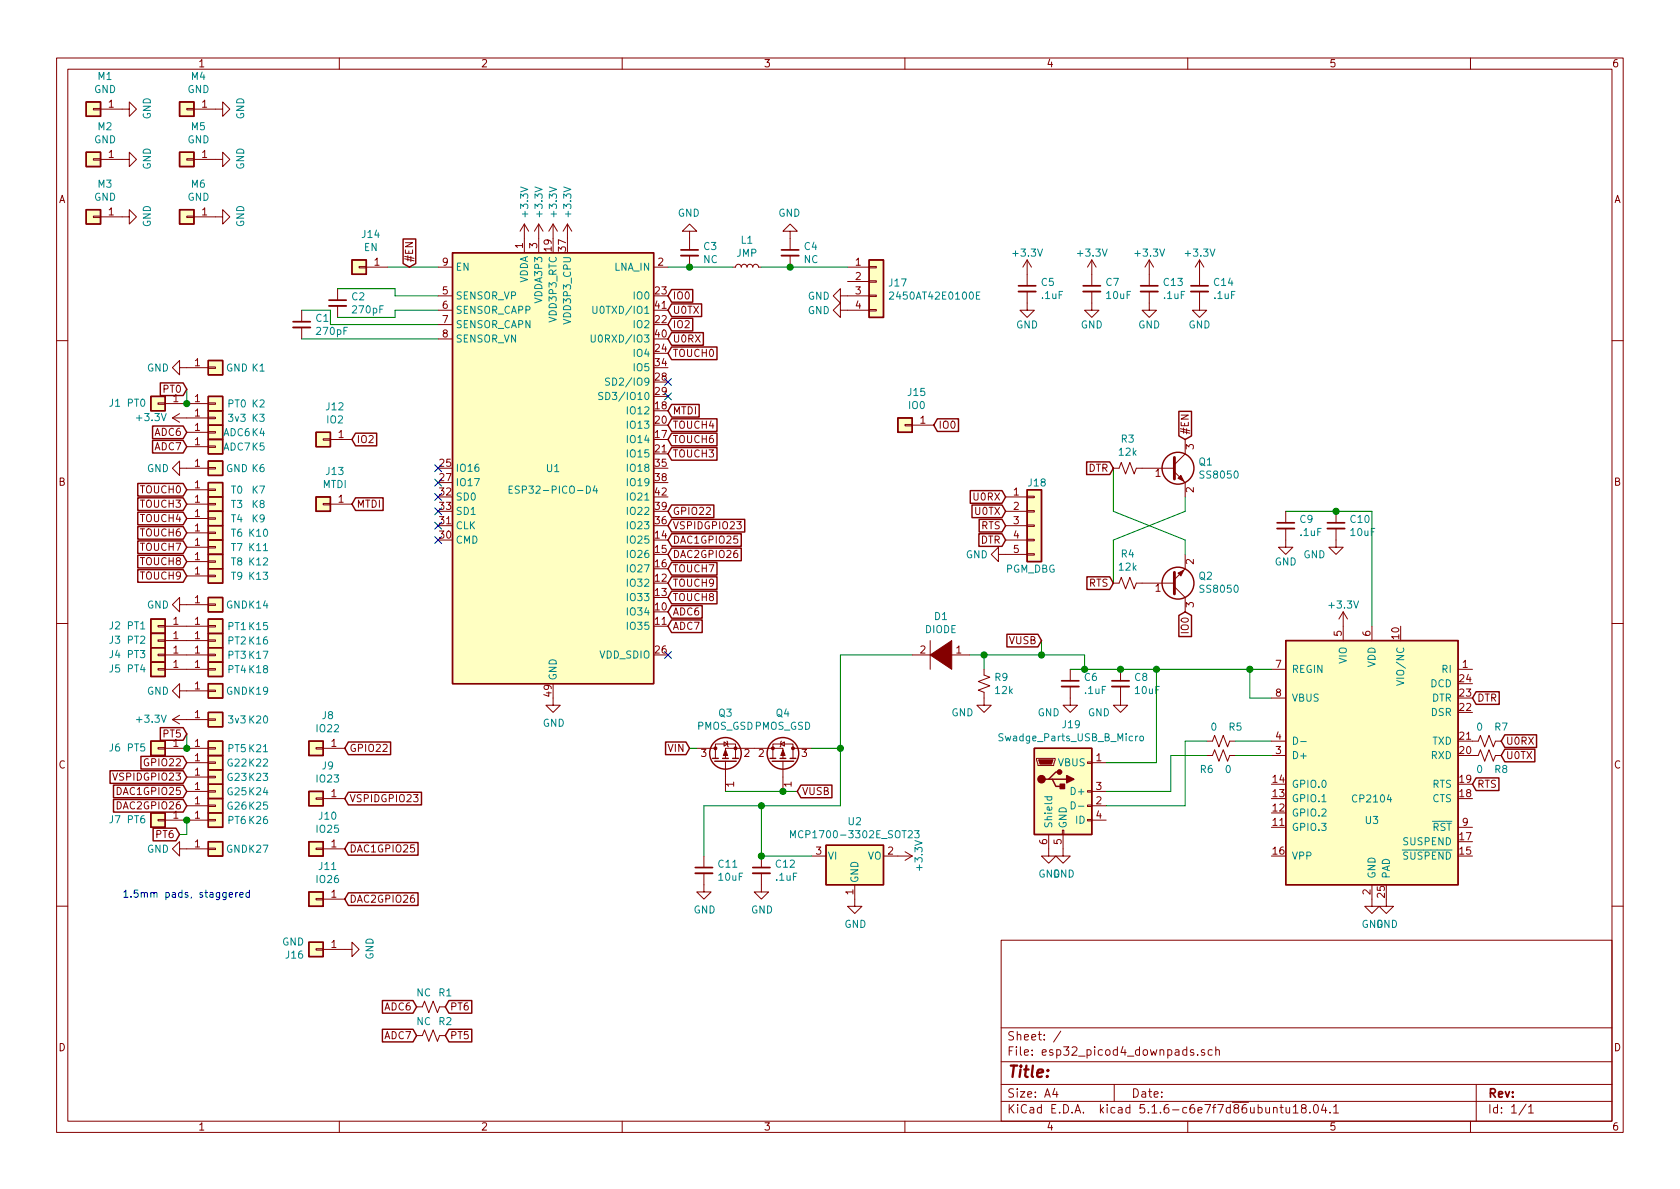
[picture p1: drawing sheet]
<svg xmlns="http://www.w3.org/2000/svg" width="297mm" height="210mm" viewBox="0 0 297 210" stroke-linecap="round" stroke-linejoin="round" font-family="sans-serif">
<g fill="none" stroke="#840000" stroke-width=".18">
<path d="M10 10.3h277v189.9h-277zM12 12.2h273v186.1h-273zM16.5 19.2h1.3v.2h-1.3zM17.8 19.3h5.1v-1.3l1.2 1.3-1.2 1.3v-1.3M33 19.2h1.3v.2h-1.3zM34.3 19.3h5.1v-1.3l1.2 1.3-1.2 1.3v-1.3M60 10.3v1.9M110 10.3v1.9M160 10.3v1.9M210 10.3v1.9M260 10.3v1.9M16.5 28.1h1.3v.2h-1.3z"/>
<path d="M16.5 38.2h1.3v.3h-1.3zM17.8 28.2h5.1v-1.3l1.2 1.3-1.2 1.3v-1.3M17.8 38.3h5.1v-1.2l1.2 1.2-1.2 1.3v-1.3M33 38.2h1.3v.3h-1.3zM33 28.1h1.3v.2h-1.3zM34.3 28.2h5.1v-1.3l1.2 1.3-1.2 1.3v-1.3M34.3 38.3h5.1v-1.2l1.2 1.2-1.2 1.3v-1.3M92.7 39.6l-.8 1.3M92.7 39.6v5.1M92.7 39.6l.8 1.3M95.2 39.6l-.7 1.3M95.2 39.6v5.1"/>
<path d="M95.2 39.6l.8 1.3M97.8 39.6l-.8 1.3M97.8 39.6v2.6M97.8 39.6l.8 1.3M100.3 39.6l-.7 1.3M100.3 39.6v2.6M100.3 39.6l.8 1.3M53.3 54.9v2M53.3 57.9v2M59.7 51v2.1M59.7 54.1v2M63.5 47.1h1.3v.3h-1.3z"/>
<path d="M64.8 47.2h3.8M77.5 47.2h2.5M77.5 52.3h2.5M77.5 54.9h2.5M77.5 57.4h2.5M77.5 59.9h2.5M115.6 47.2h2.5M121.9 40.9h1.3l-1.3-1.3-1.3 1.3h1.3v3.3M121.9 45.2v2M129.5 47.2h.5l.2-.3 .3-.2 .4 .2 .2 .3 .1-.3 .3-.2 .4 .2 .2 .3 .1-.3 .3-.2 .4 .2 .2 .3 .1-.3 .3-.2 .4 .2 .2 .3h.5M139.7 40.9h1.3l-1.3-1.3-1.3 1.3h1.3v3.3M139.7 45.2v2"/>
<path d="M148.6 52.3v-1.3l-1.3 1.3 1.3 1.3v-1.3h5.1M148.6 54.9v-1.3l-1.3 1.3 1.3 1.2v-1.2h5.1M149.9 47.2h3.8M149.9 49.8h3.8M153.7 54.7h1.2v.3h-1.2zM153.7 52.2h1.2v.2h-1.2zM153.7 47.1h1.2v.3h-1.2zM153.7 49.7h1.2v.2h-1.2zM181.6 51.6v3.3h1.3l-1.3 1.2-1.3-1.2h1.3M181.6 46v4.5M181.6 46l-.8 1.2M181.6 46l.8 1.2"/>
<path d="M193 51.6v3.3h1.3l-1.3 1.2-1.2-1.2h1.2M193 46v4.5M193 46l-.7 1.2M193 46l.8 1.2M203.2 51.6v3.3h1.3l-1.3 1.2-1.3-1.2h1.3M203.2 46v4.5M203.2 46l-.8 1.2M203.2 46l.8 1.2M212.1 51.6v3.3h1.3l-1.3 1.2-1.3-1.2h1.3M212.1 46l-.8 1.2M212.1 46v4.5M212.1 46l.8 1.2"/>
<path d="M10 60.2h2M27.9 71.2h1.3v.3h-1.3zM29.2 71.4h7.6M30.5 73.9h6.3M30.5 73.9l1.2 .8M31.7 65v-1.3l-1.2 1.3 1.2 1.3v-1.3h5.1M31.7 73.1l-1.2 .8M33 76.4h3.8M33 79h3.8M36.8 76.3h1.3v.3h-1.3zM36.8 78.9h1.3v.2h-1.3zM36.8 73.8h1.3v.2h-1.3z"/>
<path d="M36.8 64.9h1.3v.2h-1.3zM36.8 71.2h1.3v.3h-1.3zM57.1 77.6h1.3v.2h-1.3zM58.4 77.7h3.8M160 75.1h1.3v.2h-1.3zM161.3 75.2h3.8M209.5 77.7v2.6l-1.9 1.9M285 60.2h2M31.7 82.8v-1.3l-1.2 1.3 1.2 1.3v-1.3h5.1M33 86.6h3.8M33 89.1h3.8M33 91.7h3.8"/>
<path d="M33 94.2h3.8M33 96.8h3.8M33 99.3h3.8M36.8 82.7h1.3v.2h-1.3zM36.8 86.5h1.3v.2h-1.3zM36.8 89h1.3v.3h-1.3zM36.8 91.6h1.3v.2h-1.3zM36.8 94.1h1.3v.3h-1.3zM36.8 96.6h1.3v.3h-1.3zM36.8 99.2h1.3v.2h-1.3zM57.1 89h1.3v.3h-1.3zM58.4 89.1h3.8"/>
<path d="M176.5 98v-1.2l-1.2 1.2 1.2 1.3v-1.3h5.1M177.8 87.9h3.8M177.8 90.4h3.8M177.8 93h3.8M177.8 95.5h3.8M181.6 97.9h1.3v.3h-1.3zM181.6 95.4h1.3v.2h-1.3zM181.6 90.3h1.3v.2h-1.3zM181.6 87.8h1.3v.2h-1.3zM181.6 92.8h1.3v.3h-1.3zM196.8 82.8h1.1l.3-1 .8 2 .8-2 .7 2 .4-1h6.7M207.6 83.4l1.9 1.9v2.6"/>
<path d="M209.5 98v2.6l-1.9 1.9M227.3 93.5v3.3h1.3l-1.3 1.2-1.2-1.2h1.2M227.3 90.4v2.1M236.2 93.5v3.3h1.3l-1.3 1.2-1.3-1.2h1.3M236.2 90.4v2.1M10 110.3h2M27.9 110.6h1.3v.3h-1.3zM27.9 113.2h1.3v.2h-1.3zM27.9 115.7h1.3v.2h-1.3zM27.9 118.2h1.3v.3h-1.3zM29.2 115.8h7.6M29.2 113.3h7.6"/>
<path d="M29.2 110.7h7.6M29.2 118.4h7.6M31.7 106.9v-1.2l-1.2 1.2 1.2 1.3v-1.3h5.1M33 101.8h3.8M36.8 101.7h1.3v.3h-1.3zM36.8 106.8h1.3v.3h-1.3zM36.8 113.2h1.3v.2h-1.3zM36.8 110.6h1.3v.3h-1.3zM36.8 115.7h1.3v.2h-1.3zM36.8 118.2h1.3v.3h-1.3zM161.3 115.8h3.8M164.5 113.3v5.1"/>
<path d="M167.6 115.8h3.8M174 118.4v1l1 .4-2 .7 2 .8-2 .7 1 .4v2.3h1.3l-1.3 1.3-1.3-1.3h1.3M189.2 118.4v2M196.8 103.1h1.1l.3-1 .8 2 .8-2 .7 2 .4-1h6.7M198.1 118.4v2M207.6 103.8l1.9 1.9v2.5M224.8 118.4h2.5M237.5 108.2l-.8 1.3M237.5 108.2v5.1M237.5 108.2l.8 1.3M242.6 110.7v2.6M257.8 118.4h2.5"/>
<path d="M285 110.3h2M19.9 136.7l.4 1.3 .5-1.3M27.9 132.2h1.3v.3h-1.3zM29.2 132.3h7.6M30.5 127.2h6.3M30.5 127.2l1.2 .8M31.7 122.2v-1.3l-1.2 1.3 1.2 1.2v-1.2h5.1M31.7 126.5l-1.2 .7M33 139.9h3.8M33 137.4h3.8M33 134.9h3.8M36.8 139.8h1.3v.3h-1.3z"/>
<path d="M36.8 137.3h1.3v.2h-1.3zM36.8 127.1h1.3v.3h-1.3zM36.8 134.7h1.3v.3h-1.3zM36.8 122h1.3v.3h-1.3zM36.8 132.2h1.3v.3h-1.3zM55.9 132.2h1.2v.3h-1.2zM57.1 132.3h3.9M97.8 123.4v1.3h1.3l-1.3 1.3-1.3-1.3h1.3M123.2 132.3h3.3M126.5 134.1v-2.5h3.5v2.5M128 131.2l.7 .4-.7 .3zM128.3 134.1v-1.8h10.1v1.8"/>
<path d="M128.3 134.6v5.3M128.5 131.1l.2 .1v.7l.1 .2M136.7 134.1v-2.5h3.5v2.5M138 131.6l.7-.4v.7zM138.2 131.1l-.2 .1v.7l-.1 .2M138.4 134.6v5.3M140.2 132.3h3.3M183.3 134.1h3.3v.3l-.3 1h-2.8zM189.2 121.4v3.3h1.3l-1.3 1.3-1.2-1.3h1.2M192.3 139.8h.7v.3h-.7zM192.3 134.7h.7v.3h-.7zM193 139.9h2.6"/>
<path d="M193 134.9h2.6M198.1 121.4v3.3h1.3l-1.3 1.3-1.3-1.3h1.3M213.4 131.1h1l.4-1.1 .7 2.1 .8-2.1 .7 2.1 .4-1h1M213.4 133.6h1l.4-1 .7 2 .8-2 .7 2 .4-1h1M224.8 131.1h2.5M224.8 133.6h2.5M224.8 123.4h2.5M260.3 131.1h1.1l.3-1.1 .8 2.1 .8-2.1 .7 2.1 .4-1h1M260.3 133.6h1.1l.3-1 .8 2 .8-2 .7 2 .4-1h1M27.9 144.9h1.3v.3h-1.3zM29.2 145h7.6M31.7 150.1v-1.3l-1.2 1.3 1.2 1.3v-1.3h5.1"/>
<path d="M33 142.5h3.8M36.8 142.4h1.3v.2h-1.3zM36.8 150h1.3v.2h-1.3zM36.8 144.9h1.3v.3h-1.3zM55.9 150h1.2v.2h-1.2zM55.9 158.9h1.2v.2h-1.2zM55.9 141.1h1.2v.2h-1.2zM57.1 150.1h3.9M57.1 159h3.9M57.1 141.2h3.9M124.5 154.4v3.3h1.2l-1.2 1.3-1.3-1.3h1.3M124.5 151.4v2"/>
<path d="M134.6 154.4v3.3h1.3l-1.3 1.3-1.3-1.3h1.3M134.6 151.4v2M143.5 151.4h2.5M151.1 156.5v3.8h1.3l-1.3 1.2-1.2-1.2h1.2M156.2 151.4h5.1M160 150.6l1.3 .8M161.3 151.4l-1.3 .7M185.4 147.6v3.8h1.3l-1.3 1.2-1.3-1.2h1.3M187.8 146.8h.3v.8h-.3zM188 147.6v3.8h1.2l-1.2 1.2-1.3-1.2h1.3M192.3 144.9h.7v.3h-.7zM192.3 142.4h.7v.2h-.7z"/>
<path d="M193 142.5h2.6M193 145h2.6M242.6 156.5v3.8h1.2l-1.2 1.2-1.3-1.2h1.3M245.1 159v1.3h1.3l-1.3 1.2-1.3-1.2h1.3M257.8 146.3h2.5M10 160.2h2M55.9 167.8h1.2v.2h-1.2zM57.1 167.9h5.1v-1.3l1.3 1.3-1.3 1.3v-1.3M73.7 178h1l.4-1 .7 2.1 .8-2.1 .7 2.1 .4-1.1h1M177 166.3h108v32h-108zM285 160.2h2M60 198.3v1.9"/>
<path d="M73.7 183.1h1l.4-1 .7 2 .8-2 .7 2 .4-1h1M110 198.3v1.9M160 198.3v1.9M177 194.8h108M177 191.8h108M177 187.8h108M177 181.8h108M186.5 192.5l-.4 1h1M186.8 193v1M187.6 182.3l-1.3 2M197 191.8v3M210 198.3v1.9"/>
<path d="M211 185.7l-.3-.1-.2 .2v.2l.5 .2v.3h-.5M211.8 186.5v.1M213 185.7l-.4-.1-.2 .2 .1 .2 .5 .2v.3h-.6M214.3 185.7l-.4-.1-.3 .3 .1 .6 .2 .1 .4-.1M215 185.7l.2-.1 .3 .1 .1 .9M215 185.1v1.5M225.2 196l.2-.2 .3 .1 .1 .9M226.3 195.8h.6M226.5 195.3v1.3l.4 .2M227.4 195.8l.1 .9 .3 .1 .2-.1M228 195.8v1M228.7 195.8l.4-.5v1.5"/>
<path d="M228.7 196.8h.8M230.4 196l-.3-.2v-.3a.48 .48 0 0 1 .8 0l-.1 .4-.7 .2v.4l.3 .3h.3l.2-.3v-.4l-.2-.1M231.6 196.7v.1M232.4 195.4l.2-.1a.8 .8 0 0 1 .5 .8 .8 .8 0 0 1-.5 .7 1 1 0 0 1-.2-1.4zM234 195.2l-.3 1.1h.9M234.4 195.8v1M235.2 196.7v.1M235.8 195.8l.4-.5v1.5M235.8 196.8h.9M260 198.3v1.9M261 191.8v6.5M269.8 195.2l-1.2 2"/>
<path d="M270.3 195.8l.4-.5v1.5M270.3 196.8h.8"/>
</g>
<g fill="#ffffc2" stroke="#ffffc2" stroke-width=".18">
<path d="M36.8 138.7h2.6v2.5h-2.6z"/>
<path d="M36.8 136.1h2.6v2.6h-2.6z"/>
<path d="M36.8 75.2h2.6v2.5h-2.6z"/>
<path d="M36.8 77.7h2.6v2.6h-2.6z"/>
<path d="M36.8 126h2.6v2.5h-2.6z"/>
<path d="M36.8 72.6h2.6v2.6h-2.6z"/>
<path d="M54.6 148.8h2.5v2.6h-2.5z"/>
<path d="M54.6 157.7h2.5v2.6h-2.5z"/>
<path d="M54.6 139.9h2.5v2.6h-2.5z"/>
<path d="M54.6 131.1h2.5v2.5h-2.5z"/>
<path d="M36.8 133.6h2.6v2.5h-2.6z"/>
<path d="M36.8 141.2h2.6v2.6h-2.6z"/>
<path d="M36.8 148.8h2.6v2.6h-2.6z"/>
<path d="M36.8 81.5h2.6v2.6h-2.6z"/>
<path d="M36.8 63.7h2.6v2.6h-2.6z"/>
<path d="M146 149.5h10.2v7h-10.2z"/>
<path d="M36.8 85.3h2.6v2.6h-2.6z"/>
<path d="M55.9 87.9h2.5v2.5h-2.5z"/>
<path d="M55.9 76.4h2.5v2.6h-2.5z"/>
<path d="M54.6 166.6h2.5v2.6h-2.5z"/>
<path d="M36.8 87.9h2.6v2.5h-2.6z"/>
<path d="M36.8 90.4h2.6v2.6h-2.6z"/>
<path d="M36.8 93h2.6v2.5h-2.6z"/>
<path d="M36.8 95.5h2.6v2.5h-2.6z"/>
<path d="M36.8 98h2.6v2.6h-2.6z"/>
<path d="M36.8 100.6h2.6v2.5h-2.6z"/>
<path d="M36.8 105.7h2.6v2.5h-2.6z"/>
<path d="M36.8 120.9h2.6v2.5h-2.6z"/>
<path d="M26.7 143.8h2.5v2.5h-2.5z"/>
<path d="M36.8 143.8h2.6v2.5h-2.6z"/>
<path d="M26.7 70.1h2.5v2.5h-2.5z"/>
<path d="M36.8 70.1h2.6v2.5h-2.6z"/>
<path d="M36.8 131.1h2.6v2.5h-2.6z"/>
<path d="M158.7 73.9h2.6v2.5h-2.6z"/>
<path d="M31.7 37.1h2.6v2.5h-2.6z"/>
<path d="M15.2 18h2.6v2.6h-2.6z"/>
<path d="M15.2 26.9h2.6v2.6h-2.6z"/>
<path d="M15.2 37.1h2.6v2.5h-2.6z"/>
<path d="M31.7 18h2.6v2.6h-2.6z"/>
<path d="M31.7 26.9h2.6v2.6h-2.6z"/>
<path d="M36.8 112h2.6v2.5h-2.6z"/>
<path d="M36.8 109.5h2.6v2.5h-2.6z"/>
<path d="M36.8 114.5h2.6v2.6h-2.6z"/>
<path d="M36.8 117.1h2.6v2.5h-2.6z"/>
<path d="M26.7 109.5h2.5v2.5h-2.5z"/>
<path d="M26.7 112h2.5v2.5h-2.5z"/>
<path d="M26.7 114.5h2.5v2.6h-2.5z"/>
<path d="M26.7 117.1h2.5v2.5h-2.5z"/>
<path d="M26.7 131.1h2.5v2.5h-2.5z"/>
<path d="M153.7 46h2.5v10.1h-2.5z"/>
<path d="M182.9 132.3h10.1v15.3h-10.1z"/>
<path d="M227.3 113.3h30.5v43.2h-30.5z"/>
<path d="M62.2 46h2.6v2.5h-2.6z"/>
<path d="M181.6 86.6h2.5v12.7h-2.5z"/>
<path d="M80 44.7h35.6v76.2h-35.6z"/>
</g>
<g fill="none" stroke="#840000" stroke-width=".25">
<path d="M15.2 18h2.6v2.6h-2.6zM31.7 18h2.6v2.6h-2.6zM15.2 26.9h2.6v2.6h-2.6zM15.2 37.1h2.6v2.5h-2.6zM31.7 37.1h2.6v2.5h-2.6zM31.7 26.9h2.6v2.6h-2.6zM62.2 46h2.6v2.5h-2.6zM71.3 42.3h2.2v4.3l-1.1 .6-1.1-.6zM80 44.7h35.6v76.2h-35.6zM118.7 56.3h3.8v2.2h-3.8l-.6-1.1zM118.7 53.7h5.4v2.3h-5.4l-.6-1.1zM118.7 58.8h5.7v2.3h-5.7l-.6-1.2z"/>
<path d="M118.7 51.2h3.8v2.2h-3.8l-.6-1.1zM153.7 46h2.5v10.1h-2.5zM26.7 70.1h2.5v2.5h-2.5zM27 77.9h5.4l.6 1.1-.6 1.1h-5.4zM27 75.3h5.4l.6 1.1-.6 1.2h-5.4zM28.3 67.7h4.1l.6 1.1-.6 1.1h-4.1zM36.8 75.2h2.6v2.5h-2.6zM36.8 77.7h2.6v2.6h-2.6zM36.8 72.6h2.6v2.6h-2.6zM36.8 63.7h2.6v2.6h-2.6zM36.8 70.1h2.6v2.5h-2.6zM55.9 76.4h2.5v2.6h-2.5z"/>
<path d="M62.9 76.6h3.7v2.2h-3.7l-.7-1.1zM118.7 76.6h8.1v2.2h-8.1l-.6-1.1zM118.7 74.1h8.1v2.2h-8.1l-.6-1.1zM118.7 79.1h8.1v2.3h-8.1l-.6-1.1zM118.7 71.5h4.9v2.3h-4.9l-.6-1.2zM118.7 61.4h8.1v2.2h-8.1l-.6-1.1zM158.7 73.9h2.6v2.5h-2.6zM165.7 74.1h3.8v2.2h-3.8l-.6-1.1zM208.4 72.7h2.3v4.4l-1.2 .6-1.1-.6zM24.4 85.5h8l.6 1.1-.6 1.1h-8zM24.4 88h8l.6 1.1-.6 1.2h-8zM24.4 90.6h8l.6 1.1-.6 1.1h-8z"/>
<path d="M24.4 93.1h8l.6 1.1-.6 1.1h-8zM24.4 95.7h8l.6 1.1-.6 1.1h-8zM24.4 98.2h8l.6 1.1-.6 1.1h-8zM36.8 81.5h2.6v2.6h-2.6zM36.8 85.3h2.6v2.6h-2.6zM36.8 87.9h2.6v2.5h-2.6zM36.8 90.4h2.6v2.6h-2.6zM36.8 93h2.6v2.5h-2.6zM36.8 95.5h2.6v2.5h-2.6zM36.8 98h2.6v2.6h-2.6zM55.9 87.9h2.5v2.5h-2.5zM62.9 88h4.8v2.3h-4.8l-.7-1.2z"/>
<path d="M118.7 99.5h8.1v2.2h-8.1l-.6-1.1zM118.7 89.3h7.5v2.2h-7.5l-.6-1.1zM118.7 96.9h12.4v2.3h-12.4l-.6-1.2zM118.7 94.4h12.4v2.2h-12.4l-.6-1.1zM118.7 91.8h13v2.3h-13l-.6-1.1zM171.6 86.8h5.6l.6 1.1-.6 1.1h-5.6zM171.9 89.3h5.3l.6 1.1-.6 1.1h-5.3zM173.1 94.4h4.1l.6 1.1-.6 1.1h-4.1zM173.1 91.8h4.1l.6 1.2-.6 1.1h-4.1zM181.6 86.6h2.5v12.7h-2.5zM192.1 81.7h4.1l.6 1.1-.6 1.1h-4.1zM24.4 100.7h8l.6 1.1-.6 1.2h-8z"/>
<path d="M26.7 109.5h2.5v2.5h-2.5zM26.7 112h2.5v2.5h-2.5zM26.7 114.5h2.5v2.6h-2.5zM26.7 117.1h2.5v2.5h-2.5zM36.8 100.6h2.6v2.5h-2.6zM36.8 105.7h2.6v2.5h-2.6zM36.8 112h2.6v2.5h-2.6zM36.8 109.5h2.6v2.5h-2.6zM36.8 114.5h2.6v2.6h-2.6zM36.8 117.1h2.6v2.5h-2.6zM118.7 104.5h8.1v2.3h-8.1l-.6-1.1zM118.7 102h8.1v2.2h-8.1l-.6-1.1z"/>
<path d="M118.7 107.1h5.5v2.2h-5.5l-.6-1.1zM118.7 109.6h5.5v2.3h-5.5l-.6-1.2zM178 112.2h5.5l.6 1.1-.6 1.1h-5.5zM192.2 102h4l.6 1.1-.6 1.1h-4zM208.4 108.8l1.1-.6 1.2 .6v3.8h-2.3zM227.3 113.3h30.5v43.2h-30.5zM19.5 136.3h12.9l.6 1.1-.6 1.1h-12.9zM20.1 138.8h12.3l.6 1.1-.6 1.2h-12.3zM24.9 133.8h7.5l.6 1.1-.6 1.1h-7.5zM26.7 131.1h2.5v2.5h-2.5zM28.3 128.7h4.1l.6 1.1-.6 1.1h-4.1zM36.8 138.7h2.6v2.5h-2.6z"/>
<path d="M36.8 136.1h2.6v2.6h-2.6zM36.8 126h2.6v2.5h-2.6zM36.8 133.6h2.6v2.5h-2.6zM36.8 120.9h2.6v2.5h-2.6zM36.8 131.1h2.6v2.5h-2.6zM54.6 139.9h2.5v2.6h-2.5zM54.6 131.1h2.5v2.5h-2.5zM61.6 131.2h7.5v2.2h-7.5l-.6-1.1zM117.7 131.2h3.6l.6 1.1-.6 1.1h-3.6zM126 134.1h1M126.4 134.6h3.8M127.8 134.1h1"/>
<path d="M129.5 134.1h1.1M136.1 134.1h1.1M136.5 134.6h3.8M137.9 134.1h1M139.7 134.1h1M141.6 138.8h5.5v2.3h-5.5l-.6-1.2zM182.9 132.3h10.1v15.3h-10.1zM185.4 137.8h.7l.6 1.3h1.3M186.1 137.8h2.5M187.3 136.5h-.6l-1.3 1.3h-.6M261 137.6h4v2.2h-4l-.7-1.1zM261 122.3h4.1v2.3h-4.1l-.7-1.2z"/>
<path d="M266.1 129.9h5.6v2.3h-5.6l-.7-1.1zM266.1 132.5h5.3v2.2h-5.3l-.7-1.1zM20.1 141.4h12.3l.6 1.1-.6 1.1h-12.3zM26.7 143.8h2.5v2.5h-2.5zM27.1 146.5h4l.6 1.1-.6 1.1h-4zM36.8 141.2h2.6v2.6h-2.6zM36.8 148.8h2.6v2.6h-2.6zM36.8 143.8h2.6v2.5h-2.6zM54.6 148.8h2.5v2.6h-2.5zM54.6 157.7h2.5v2.6h-2.5zM61.6 149h12.3v2.2h-12.3l-.6-1.1zM61.6 157.9h12.3v2.2h-12.3l-.6-1.1z"/>
<path d="M61.6 140.1h12.9v2.2h-12.9l-.6-1.1zM146 149.5h10.2v7h-10.2zM54.6 166.6h2.5v2.6h-2.5zM67.6 176.9h5.4l.7 1.1-.7 1.2h-5.4zM79.4 176.9h4v2.3h-4l-.7-1.2zM67.6 182h5.4l.7 1.1-.7 1.1h-5.4zM79.4 182h4v2.2h-4l-.7-1.1z"/>
<circle cx="208.3" cy="82.8" r="2.82"/>
<circle cx="208.3" cy="103.1" r="2.82"/>
<circle cx="128.3" cy="133.2" r="2.79"/>
<circle cx="138.4" cy="133.2" r="2.79"/>
</g>
<g fill="none" stroke="#008484" stroke-width=".18">
<path d="M104.5 59.2v1.1l.2 .2h.3l.2-.2v-1.1M104.8 54.1v1.1l.3 .2h.2l.2-.2v-1.1M157.3 51.8l.5-.2 .2 .4-.8 .9h.8M172.6 52.2h.5M173.3 51.6h-.7v1.3h.7M106.6 69.5l-.5-.1-.2 .1v.4l.6 .2 .1 .3-.3 .3-.5-.1M107.8 66.9l-.5-.1-.2 .2 .1 .4 .5 .2 .1 .3-.3 .2h-.4M90 86.6h.4M90.6 85.9h-.6v1.3h.6M105.2 85.9l-.3 .9h.8M105.5 86.4v.8M201.6 130.3l.2-.1 .3 .1 .1 .5-.1 .2h-.3l-.2-.1z"/>
<path d="M228.7 130.3a.64 .64 0 0 1 .7 .7 .64 .64 0 0 1-.7 .6zM230 131.1h1M246.9 120.3l1.3 .5-1.3 .4M139.8 148.2v-1.3l.4 .9 .4-.9v1.3M161.7 146.9h.8l-.4 .5 .4 .1-.1 .6-.5 .1-.2-.2M184.7 140.9h1.3M185.2 140.9l-.1 .4 .3 .2 .5-.1v-.5M189.4 141.8a.64 .64 0 0 1 .7 .6 .64 .64 0 0 1-.7 .6zM190.7 142.6h.9"/>
</g>
<g fill="none" stroke="#840000" stroke-width=".33">
<path d="M51.8 57.9h3.1M58.2 54.1h3M120.4 45.2h3M138.2 45.2h3M180.1 51.6h3M191.5 51.6h3.1M201.7 51.6h3M210.6 51.6h3M225.8 93.5h3.1M234.7 93.5h3M187.7 121.4h3.1M196.6 121.4h3"/>
<path d="M122.9 154.4h3.1M133.1 154.4h3"/>
</g>
<g fill="none" stroke="#840000" stroke-width=".3">
<path d="M51.8 56.9h3.1M58.2 53.1h3M120.4 44.2h3M138.2 44.2h3M180.1 50.5h3M191.5 50.5h3.1M201.7 50.5h3M210.6 50.5h3M225.8 92.5h3.1M234.7 92.5h3M187.7 120.4h3.1M196.6 120.4h3"/>
<path d="M122.9 153.4h3.1M133.1 153.4h3"/>
</g>
<g fill="#840000" stroke="#840000" stroke-width=".18">
<path d="M164.5 115.8l3.8-2.5v5.1z"/>
<path d="M138.4 132.6l.4 1h-.8z"/>
<path d="M128.3 132.6l.4 1h-.8z"/>
<path d="M183.6 134.4h2.6l-.3 .7h-2z"/>
<path d="M208.3 84.6l.5-.5 .5 1z"/>
<path d="M208.3 101.3l1-.5-.5 1z"/>
<circle cx="136.7" cy="132.3" r=".25"/>
<circle cx="140.2" cy="132.3" r=".25"/>
<circle cx="130" cy="132.3" r=".25"/>
<circle cx="126.5" cy="132.3" r=".25"/>
</g>
<g fill="#840000" stroke="#840000" stroke-width=".25">
<path d="M187.5 138.7h.7v.7h-.7z"/>
<path d="M188.6 137.2l1.3 .6-1.3 .6z"/>
<circle cx="184.1" cy="137.8" r=".63"/>
<circle cx="187.3" cy="136.5" r=".38"/>
</g>
<path d="M207.6 80.9v3.8M207.6 101.2v3.8" fill="none" stroke="#840000" stroke-width=".51"/>
<g fill="none" stroke="#008400" stroke-width=".18">
<path d="M53.3 54.9h5.1v2.5h19.1M53.3 59.9h24.2M59.7 51h10.1v1.3h7.7M68.6 47.2h8.9M77.5 54.9h-7.7v1.2h-10.1M118.1 47.2h11.4M134.6 47.2h15.3M33 68.8v2.6M196.8 82.8v7.6l12.7 5.1v2.5M209.5 87.9v2.5l-12.7 5.1v7.6M227.3 90.4h15.3v20.3M161.3 115.8h-12.7v26.7h-24.1v8.9"/>
<path d="M171.4 115.8h20.4v2.6M174 115.8v2.6M184.1 113.3v2.5M189.2 118.4h35.6M204.5 118.4v16.5h-8.9M221 118.4v5h3.8M33 129.8v2.5M121.9 132.3h1.3M128.3 139.9h12.7M143.5 132.3h5.1M213.4 131.1h-3.9v11.4h-13.9M213.4 133.6h-6.4v6.3h-11.4"/>
<path d="M218.4 133.6h6.4M218.4 131.1h6.4M33 145v2.6h-1.3M134.6 142.5v8.9h8.9"/>
</g>
<path d="M40.5 158.2l.6-.1v-.2l-.4-.1-.2 .2 .1 .6h.5M41.7 157.8v.9M42 157.8l-.2 .1-.1 .2M42.4 158.2l.6-.1v-.2l-.4-.1-.2 .2 .1 .6h.5M44.1 157.9l-.4-.1-.2 .3 .1 .5h.5M44.1 157.4v1.3" fill="none" stroke="#0000c2" stroke-width=".18"/>
<g fill="#008400" stroke="#008400" stroke-width=".25">
<circle cx="33" cy="145" r=".51"/>
<circle cx="198.1" cy="118.4" r=".51"/>
<circle cx="33" cy="71.4" r=".51"/>
<circle cx="139.7" cy="47.2" r=".51"/>
<circle cx="184.2" cy="115.8" r=".51"/>
<circle cx="204.5" cy="118.4" r=".51"/>
<circle cx="191.8" cy="118.4" r=".51"/>
<circle cx="138.4" cy="139.9" r=".51"/>
<circle cx="134.6" cy="142.5" r=".51"/>
<circle cx="33" cy="132.3" r=".51"/>
<circle cx="121.9" cy="47.2" r=".51"/>
<circle cx="148.6" cy="132.3" r=".51"/>
<circle cx="134.6" cy="151.4" r=".51"/>
<circle cx="221" cy="118.4" r=".51"/>
<circle cx="236.2" cy="90.4" r=".51"/>
<circle cx="174" cy="115.8" r=".51"/>
</g>
<g fill="none" stroke="#000084" stroke-width=".18">
<path d="M117.5 69.5l1.2 1.2M117.5 66.9l1.2 1.3M118.7 69.5l-1.2 1.2M118.7 66.9l-1.2 1.3M76.9 82.2l1.2 1.2M76.9 84.7l1.2 1.2M76.9 89.8l1.2 1.2M76.9 94.9l1.2 1.2M76.9 87.3l1.2 1.2M76.9 92.3l1.2 1.3M78.1 82.2l-1.2 1.2M78.1 84.7l-1.2 1.2"/>
<path d="M78.1 89.8l-1.2 1.2M78.1 94.9l-1.2 1.2M78.1 87.3l-1.2 1.2M78.1 92.3l-1.2 1.3M117.5 115.2l1.2 1.2M118.7 115.2l-1.2 1.2"/>
</g>
<text font-size="2.8" fill="#840000" x="178" y="190.5">Title:</text>
<g font-size="2.1" fill="#840000">
<text x="178" y="184">Sheet: /</text>
<text x="178" y="186.7">File: esp32_picod4_downpads.sch</text>
<text x="178" y="196.9">KiCad E.D.A. kicad 5.1.6-c6e7f7d86ubuntu18.04.1</text>
<text x="178" y="194.1">Size: A4</text>
<text x="200" y="194.1">Date:</text>
<text x="263" y="194.1">Rev:</text>
<text x="263" y="196.9">Id: 1/1</text>
</g>
<g font-size="1.8" fill="#840000">
<text x="35" y="11.9">1</text>
<text x="85" y="11.9">2</text>
<text x="135" y="11.9">3</text>
<text x="185" y="11.9">4</text>
<text x="235" y="11.9">5</text>
<text x="285" y="11.9">6</text>
<text x="19.2" y="19">1</text>
<text x="35.7" y="19">1</text>
<text x="19.2" y="27.9">1</text>
<text x="35.7" y="27.9">1</text>
<text x="10.4" y="35.9">A</text>
<text x="285.4" y="35.9">A</text>
<text x="19.2" y="38.1">1</text>
<text x="35.7" y="38.1">1</text>
<text x="66.2" y="47">1</text>
<text x="73" y="46.5" transform="rotate(-90 73 46.5)">#EN</text>
<text x="78.3" y="47">9</text>
<text x="92.5" y="43.9" transform="rotate(-90 92.5 43.9)">1</text>
<text x="95" y="43.9" transform="rotate(-90 95 43.9)">3</text>
<text x="97.5" y="44.4" transform="rotate(-90 97.5 44.4)">19</text>
<text x="100.1" y="44.4" transform="rotate(-90 100.1 44.4)">37</text>
<text x="116.4" y="47">2</text>
<text x="151.3" y="47">1</text>
<text x="78.3" y="52.1">5</text>
<text x="115.9" y="52.1">23</text>
<text x="118.9" y="53">IO0</text>
<text x="151.3" y="49.5">2</text>
<text x="151.3" y="52.1">3</text>
<text x="78.3" y="54.6">6</text>
<text x="78.3" y="57.1">7</text>
<text x="78.3" y="59.7">8</text>
<text x="115.9" y="57.1">22</text>
<text x="115.9" y="59.7">40</text>
<text x="115.9" y="54.6">41</text>
<text x="118.9" y="58">IO2</text>
<text x="118.9" y="55.5">U0TX</text>
<text x="151.3" y="54.6">4</text>
<text x="34.4" y="64.8">1</text>
<text x="115.9" y="62.2">24</text>
<text x="115.9" y="64.8">34</text>
<text x="118.9" y="60.6">U0RX</text>
<text x="118.9" y="63.1">TOUCH0</text>
<text x="29" y="69.5">PT0</text>
<text x="30.6" y="71.1">1</text>
<text x="34.4" y="71.1">1</text>
<text x="115.9" y="67.3">28</text>
<text x="115.9" y="69.8">29</text>
<text x="27.4" y="77.1">ADC6</text>
<text x="34.4" y="76.2">1</text>
<text x="34.4" y="73.7">1</text>
<text x="59.8" y="77.5">1</text>
<text x="115.9" y="77.5">17</text>
<text x="115.9" y="72.4">18</text>
<text x="115.9" y="74.9">20</text>
<text x="118.9" y="75.8">TOUCH4</text>
<text x="118.9" y="73.3">MTDI</text>
<text x="162.7" y="74.9">1</text>
<text x="165.9" y="75.8">IO0</text>
<text x="210.2" y="76.9" transform="rotate(-90 210.2 76.9)">#EN</text>
<text x="27.4" y="79.6">ADC7</text>
<text x="34.4" y="78.7">1</text>
<text x="34.4" y="82.5">1</text>
<text x="63" y="78.4">IO2</text>
<text x="77.8" y="82.5">25</text>
<text x="115.9" y="80">21</text>
<text x="115.9" y="82.5">35</text>
<text x="118.9" y="78.4">TOUCH6</text>
<text x="118.9" y="80.9">TOUCH3</text>
<text x="192.4" y="83.4">DTR</text>
<text x="211.1" y="79.5" transform="rotate(-90 211.1 79.5)">3</text>
<text x="10.4" y="85.9">B</text>
<text x="25" y="87.2">TOUCH0</text>
<text x="25" y="89.8">TOUCH3</text>
<text x="34.4" y="86.4">1</text>
<text x="34.4" y="88.9">1</text>
<text x="59.8" y="88.9">1</text>
<text x="63" y="89.8">MTDI</text>
<text x="77.8" y="85.1">27</text>
<text x="77.8" y="87.6">32</text>
<text x="115.9" y="85.1">38</text>
<text x="115.9" y="87.6">42</text>
<text x="172.3" y="88.5">U0RX</text>
<text x="179.2" y="87.6">1</text>
<text x="204.3" y="84.3">1</text>
<text x="211.1" y="87.1" transform="rotate(-90 211.1 87.1)">2</text>
<text x="285.4" y="85.9">B</text>
<text x="25" y="92.3">TOUCH4</text>
<text x="25" y="94.9">TOUCH6</text>
<text x="34.4" y="91.4">1</text>
<text x="34.4" y="94">1</text>
<text x="77.8" y="95.2">30</text>
<text x="77.8" y="92.7">31</text>
<text x="77.8" y="90.2">33</text>
<text x="115.9" y="95.2">14</text>
<text x="115.9" y="92.7">36</text>
<text x="115.9" y="90.2">39</text>
<text x="118.9" y="91.1">GPIO22</text>
<text x="118.9" y="93.6">VSPIDGPIO23</text>
<text x="172.5" y="91.1">U0TX</text>
<text x="173.5" y="93.6">RTS</text>
<text x="179.2" y="90.2">2</text>
<text x="179.2" y="92.7">3</text>
<text x="179.2" y="95.2">4</text>
<text x="25" y="97.4">TOUCH7</text>
<text x="25" y="99.9">TOUCH8</text>
<text x="34.4" y="96.5">1</text>
<text x="34.4" y="99.1">1</text>
<text x="34.4" y="101.6">1</text>
<text x="115.9" y="97.8">15</text>
<text x="115.9" y="100.3">16</text>
<text x="118.9" y="101.2">TOUCH7</text>
<text x="118.9" y="98.7">DAC2GPIO26</text>
<text x="118.9" y="96.1">DAC1GPIO25</text>
<text x="173.4" y="96.1">DTR</text>
<text x="179.2" y="97.8">5</text>
<text x="211.1" y="99.8" transform="rotate(-90 211.1 99.8)">2</text>
<text x="25" y="102.5">TOUCH9</text>
<text x="34.4" y="106.7">1</text>
<text x="115.9" y="107.9">10</text>
<text x="115.9" y="102.9">12</text>
<text x="115.9" y="105.4">13</text>
<text x="118.9" y="106.3">TOUCH8</text>
<text x="118.9" y="103.8">TOUCH9</text>
<text x="192.5" y="103.8">RTS</text>
<text x="204.3" y="104.6">1</text>
<text x="211.1" y="107.4" transform="rotate(-90 211.1 107.4)">3</text>
<text x="30.6" y="110.5">1</text>
<text x="30.6" y="113">1</text>
<text x="34.4" y="113">1</text>
<text x="34.4" y="110.5">1</text>
<text x="115.9" y="110.5">11</text>
<text x="118.9" y="108.8">ADC6</text>
<text x="118.9" y="111.4">ADC7</text>
<text x="178.5" y="113.9">VUSB</text>
<text x="210.2" y="111.8" transform="rotate(-90 210.2 111.8)">IO0</text>
<text x="237.2" y="112.5" transform="rotate(-90 237.2 112.5)">5</text>
<text x="242.3" y="112.5" transform="rotate(-90 242.3 112.5)">6</text>
<text x="247.4" y="113" transform="rotate(-90 247.4 113)">10</text>
<text x="30.6" y="115.6">1</text>
<text x="30.6" y="118.1">1</text>
<text x="34.4" y="115.6">1</text>
<text x="34.4" y="118.1">1</text>
<text x="115.9" y="115.6">26</text>
<text x="162.7" y="115.6">2</text>
<text x="169.1" y="115.6">1</text>
<text x="225.6" y="118.1">7</text>
<text x="258.6" y="118.1">1</text>
<text x="34.4" y="121.9">1</text>
<text x="97.5" y="123.1" transform="rotate(-90 97.5 123.1)">49</text>
<text x="225.6" y="123.2">8</text>
<text x="258.1" y="125.7">22</text>
<text x="258.1" y="123.2">23</text>
<text x="258.1" y="120.6">24</text>
<text x="261.1" y="124.1">DTR</text>
<text x="29" y="130.4">PT5</text>
<text x="34.4" y="127">1</text>
<text x="225.6" y="130.8">4</text>
<text x="258.1" y="130.8">21</text>
<text x="266.2" y="131.7">U0RX</text>
<text x="10.4" y="135.9">C</text>
<text x="25.8" y="135.5">GPIO22</text>
<text x="30.6" y="132.1">1</text>
<text x="34.4" y="137.2">1</text>
<text x="34.4" y="134.6">1</text>
<text x="34.4" y="132.1">1</text>
<text x="58.6" y="132.1">1</text>
<text x="61.7" y="133">GPIO22</text>
<text x="118.2" y="133">VIN</text>
<text x="124" y="133.9">3</text>
<text x="131.6" y="133.9">2</text>
<text x="134.1" y="133.9">2</text>
<text x="141.8" y="133.9">3</text>
<text x="193.8" y="134.6">1</text>
<text x="225.6" y="133.3">3</text>
<text x="258.1" y="133.3">20</text>
<text x="266.2" y="134.2">U0TX</text>
<text x="285.4" y="135.9">C</text>
<text x="20.5" y="138">VSPIDGPIO23</text>
<text x="21" y="140.6">DAC1GPIO25</text>
<text x="21" y="143.1">DAC2GPIO26</text>
<text x="34.4" y="139.7">1</text>
<text x="34.4" y="142.2">1</text>
<text x="58.6" y="141">1</text>
<text x="61.7" y="141.9">VSPIDGPIO23</text>
<text x="129.8" y="139.2" transform="rotate(-90 129.8 139.2)">1</text>
<text x="140" y="139.2" transform="rotate(-90 140 139.2)">1</text>
<text x="141.8" y="140.6">VUSB</text>
<text x="193.8" y="142.2">2</text>
<text x="193.8" y="139.7">3</text>
<text x="225.1" y="143.5">12</text>
<text x="225.1" y="141">13</text>
<text x="225.1" y="138.4">14</text>
<text x="258.1" y="141">18</text>
<text x="258.1" y="138.4">19</text>
<text x="261.1" y="139.3">RTS</text>
<text x="27.7" y="148.2">PT6</text>
<text x="30.6" y="144.8">1</text>
<text x="34.4" y="149.9">1</text>
<text x="34.4" y="144.8">1</text>
<text x="58.6" y="149.9">1</text>
<text x="185.2" y="149.3" transform="rotate(-90 185.2 149.3)">6</text>
<text x="187.7" y="149.3" transform="rotate(-90 187.7 149.3)">5</text>
<text x="193.8" y="144.8">4</text>
<text x="225.1" y="146">11</text>
<text x="258.1" y="148.6">17</text>
<text x="258.6" y="146">9</text>
<text x="61.7" y="150.7">DAC1GPIO25</text>
<text x="144.3" y="151.1">3</text>
<text x="157" y="151.1">2</text>
<text x="225.1" y="151.1">16</text>
<text x="258.1" y="151.1">15</text>
<text x="58.6" y="158.7">1</text>
<text x="61.7" y="159.6">DAC2GPIO26</text>
<text x="150.9" y="158.2" transform="rotate(-90 150.9 158.2)">1</text>
<text x="242.3" y="158.2" transform="rotate(-90 242.3 158.2)">2</text>
<text x="244.9" y="158.7" transform="rotate(-90 244.9 158.7)">25</text>
<text x="58.6" y="167.6">1</text>
<text x="68" y="178.7">ADC6</text>
<text x="79.5" y="178.7">PT6</text>
<text x="10.4" y="185.9">D</text>
<text x="68" y="183.8">ADC7</text>
<text x="79.5" y="183.8">PT5</text>
<text x="285.4" y="185.9">D</text>
<text x="35" y="199.9">1</text>
<text x="85" y="199.9">2</text>
<text x="135" y="199.9">3</text>
<text x="185" y="199.9">4</text>
<text x="235" y="199.9">5</text>
<text x="285" y="199.9">6</text>
</g>
<g font-size="1.8" fill="#008484">
<text x="16.6" y="16.5">GND</text>
<text x="17.3" y="14.1">M1</text>
<text x="33.1" y="16.5">GND</text>
<text x="33.9" y="14.1">M4</text>
<text x="17.3" y="23">M2</text>
<text x="26.7" y="21.1" transform="rotate(-90 26.7 21.1)">GND</text>
<text x="33.9" y="23">M5</text>
<text x="43.2" y="21.1" transform="rotate(-90 43.2 21.1)">GND</text>
<text x="16.6" y="25.3">GND</text>
<text x="33.1" y="25.3">GND</text>
<text x="16.6" y="35.5">GND</text>
<text x="17.3" y="33.2">M3</text>
<text x="26.7" y="30" transform="rotate(-90 26.7 30)">GND</text>
<text x="33.1" y="35.5">GND</text>
<text x="33.9" y="33.2">M6</text>
<text x="43.2" y="30" transform="rotate(-90 43.2 30)">GND</text>
<text x="26.7" y="40.2" transform="rotate(-90 26.7 40.2)">GND</text>
<text x="43.2" y="40.2" transform="rotate(-90 43.2 40.2)">GND</text>
<text x="93.4" y="38.1" transform="rotate(-90 93.4 38.1)">+3.3V</text>
<text x="95.9" y="38.1" transform="rotate(-90 95.9 38.1)">+3.3V</text>
<text x="98.5" y="38.1" transform="rotate(-90 98.5 38.1)">+3.3V</text>
<text x="101" y="38.1" transform="rotate(-90 101 38.1)">+3.3V</text>
<text x="119.8" y="38.3">GND</text>
<text x="137.6" y="38.3">GND</text>
<text x="64.1" y="42.1">J14</text>
<text x="64.4" y="44.4">EN</text>
<text x="80.5" y="47.9">EN</text>
<text x="108.7" y="47.9">LNA_IN</text>
<text x="124.4" y="46.5">NC</text>
<text x="124.5" y="44.2">C3</text>
<text x="130.3" y="45.4">JMP</text>
<text x="131.1" y="43.1">L1</text>
<text x="142.1" y="46.5">NC</text>
<text x="142.2" y="44.2">C4</text>
<text x="179.3" y="45.4">+3.3V</text>
<text x="190.7" y="45.4">+3.3V</text>
<text x="200.9" y="45.4">+3.3V</text>
<text x="209.8" y="45.4">+3.3V</text>
<text x="62.2" y="53.1">C2</text>
<text x="80.5" y="53">SENSOR_VP</text>
<text x="93.3" y="50.2" transform="rotate(-90 93.3 50.2)">VDDA</text>
<text x="95.9" y="53.4" transform="rotate(-90 95.9 53.4)">VDDA3P3</text>
<text x="112.2" y="53">IO0</text>
<text x="142.8" y="53">GND</text>
<text x="157.3" y="50.7">J17</text>
<text x="158" y="53">2450AT42E0100E</text>
<text x="184.1" y="50.6">C5</text>
<text x="184.3" y="52.9">.1uF</text>
<text x="195.6" y="50.6">C7</text>
<text x="195.7" y="52.9">10uF</text>
<text x="205.8" y="50.6">C13</text>
<text x="205.8" y="52.9">.1uF</text>
<text x="214.7" y="50.6">C14</text>
<text x="214.7" y="52.9">.1uF</text>
<text x="55.9" y="56.9">C1</text>
<text x="56.1" y="59.2">270pF</text>
<text x="62.5" y="55.4">270pF</text>
<text x="80.5" y="55.5">SENSOR_CAPP</text>
<text x="80.5" y="58">SENSOR_CAPN</text>
<text x="98.4" y="56.7" transform="rotate(-90 98.4 56.7)">VDD3P3_RTC</text>
<text x="101" y="56.8" transform="rotate(-90 101 56.8)">VDD3P3_CPU</text>
<text x="105.9" y="55.5">U0TXD/IO1</text>
<text x="112.2" y="58">IO2</text>
<text x="142.8" y="55.5">GND</text>
<text x="179.7" y="58.1">GND</text>
<text x="191.1" y="58.1">GND</text>
<text x="201.2" y="58.1">GND</text>
<text x="210.1" y="58.1">GND</text>
<text x="26" y="65.7">GND</text>
<text x="40" y="65.7">GND K1</text>
<text x="80.5" y="60.6">SENSOR_VN</text>
<text x="105.7" y="60.6">U0RXD/IO3</text>
<text x="112.2" y="63.1">IO4</text>
<text x="112.2" y="65.7">IO5</text>
<text x="19.4" y="71.9">J1</text>
<text x="22.5" y="71.9">PT0</text>
<text x="107.3" y="70.7">SD3/IO10</text>
<text x="108.3" y="68.2">SD2/IO9</text>
<text x="160.6" y="70">J15</text>
<text x="24.3" y="74.5">+3.3V</text>
<text x="39.5" y="77.1">ADC6 K4</text>
<text x="40.3" y="72.1">PT0 K2</text>
<text x="40.4" y="74.6">3v3</text>
<text x="44.6" y="74.6">K3</text>
<text x="57.7" y="72.6">J12</text>
<text x="57.8" y="74.9">IO2</text>
<text x="111.2" y="73.3">IO12</text>
<text x="111.2" y="75.8">IO13</text>
<text x="160.7" y="72.3">IO0</text>
<text x="26" y="83.5">GND</text>
<text x="39.5" y="79.7">ADC7 K5</text>
<text x="40" y="83.5">GND K6</text>
<text x="57.7" y="84">J13</text>
<text x="80.5" y="83.4">IO16</text>
<text x="96.7" y="83.5">U1</text>
<text x="111.2" y="78.4">IO14</text>
<text x="111.2" y="80.9">IO15</text>
<text x="111.2" y="83.4">IO18</text>
<text x="197.9" y="80.6">12k</text>
<text x="198.3" y="78.3">R3</text>
<text x="212" y="82.3">Q1</text>
<text x="40.9" y="87.3">T0</text>
<text x="40.9" y="89.8">T3</text>
<text x="44.6" y="87.3">K7</text>
<text x="44.6" y="89.8">K8</text>
<text x="57" y="86.3">MTDI</text>
<text x="80.5" y="86">IO17</text>
<text x="80.5" y="88.5">SD0</text>
<text x="91.2" y="87.3">ESP32-PICO-D4</text>
<text x="111.2" y="86">IO19</text>
<text x="111.2" y="88.5">IO21</text>
<text x="181.9" y="86">J18</text>
<text x="212.4" y="84.6">SS8050</text>
<text x="40.9" y="92.4">T4</text>
<text x="40.9" y="94.9">T6 K10</text>
<text x="44.6" y="92.4">K9</text>
<text x="80.5" y="93.6">CLK</text>
<text x="80.5" y="91.1">SD1</text>
<text x="111.2" y="93.6">IO23</text>
<text x="111.2" y="91.1">IO22</text>
<text x="229.9" y="92.5">C9</text>
<text x="230" y="94.8">.1uF</text>
<text x="238.8" y="92.5">C10</text>
<text x="238.9" y="94.8">10uF</text>
<text x="40.9" y="97.5">T7 K11</text>
<text x="40.9" y="100">T8 K12</text>
<text x="80.5" y="96.1">CMD</text>
<text x="111.2" y="96.1">IO25</text>
<text x="111.2" y="98.7">IO26</text>
<text x="111.2" y="101.2">IO27</text>
<text x="170.8" y="98.7">GND</text>
<text x="177.8" y="101.3">PGM_DBG</text>
<text x="197.9" y="100.9">12k</text>
<text x="198.3" y="98.6">R4</text>
<text x="225.4" y="100">GND</text>
<text x="230.5" y="98.7">GND</text>
<text x="26" y="107.6">GND</text>
<text x="40" y="107.6">GNDK14</text>
<text x="40.9" y="102.5">T9 K13</text>
<text x="111.2" y="103.8">IO32</text>
<text x="111.2" y="106.3">IO33</text>
<text x="212" y="102.5">Q2</text>
<text x="212.4" y="104.8">SS8050</text>
<text x="235.2" y="107.6">+3.3V</text>
<text x="19.4" y="111.3">J2</text>
<text x="19.4" y="113.8">J3</text>
<text x="22.5" y="111.3">PT1</text>
<text x="22.5" y="113.8">PT2</text>
<text x="40.3" y="114">PT2 K16</text>
<text x="40.3" y="111.4">PT1 K15</text>
<text x="111.2" y="108.8">IO34</text>
<text x="111.2" y="111.4">IO35</text>
<text x="163.6" y="112">DIODE</text>
<text x="165.3" y="109.6">D1</text>
<text x="19.4" y="116.4">J4</text>
<text x="19.4" y="118.9">J5</text>
<text x="22.5" y="116.4">PT3</text>
<text x="22.5" y="118.9">PT4</text>
<text x="40.3" y="116.5">PT3 K17</text>
<text x="40.3" y="119">PT4 K18</text>
<text x="106" y="116.5">VDD_SDIO</text>
<text x="228.3" y="119">REGIN</text>
<text x="238.1" y="117.3" transform="rotate(-90 238.1 117.3)">VIO</text>
<text x="243.2" y="118" transform="rotate(-90 243.2 118)">VDD</text>
<text x="255" y="119">RI</text>
<text x="26" y="122.9">GND</text>
<text x="40" y="122.9">GNDK19</text>
<text x="98.4" y="120.4" transform="rotate(-90 98.4 120.4)">GND</text>
<text x="175.9" y="120.4">R9</text>
<text x="176" y="122.7">12k</text>
<text x="191.8" y="120.4">C6</text>
<text x="191.9" y="122.7">.1uF</text>
<text x="200.7" y="120.4">C8</text>
<text x="200.8" y="122.7">10uF</text>
<text x="228.3" y="124.1">VBUS</text>
<text x="248.3" y="120.4" transform="rotate(-90 248.3 120.4)">VIO/NC</text>
<text x="253" y="121.5">DCD</text>
<text x="253.2" y="124.1">DTR</text>
<text x="24.3" y="127.8">+3.3V</text>
<text x="40.4" y="127.9">3v3 K20</text>
<text x="56" y="129.5">IO22</text>
<text x="57" y="127.2">J8</text>
<text x="96" y="128.5">GND</text>
<text x="123.2" y="129.1">PMOS_GSDPMOS_GSD</text>
<text x="127.1" y="126.7">Q3</text>
<text x="137.3" y="126.7">Q4</text>
<text x="168.2" y="126.7">GND</text>
<text x="177" y="131.1">Swadge_Parts_USB_B_Micro</text>
<text x="183.5" y="126.7">GND</text>
<text x="187.9" y="128.8">J19</text>
<text x="192.4" y="126.7">GND</text>
<text x="214.1" y="129.2">0</text>
<text x="217.3" y="129.2">R5</text>
<text x="253.1" y="126.6">DSR</text>
<text x="253.3" y="131.7">TXD</text>
<text x="261.1" y="129.2">0</text>
<text x="264.3" y="129.2">R7</text>
<text x="19.4" y="132.9">J6</text>
<text x="22.5" y="132.9">PT5</text>
<text x="40.2" y="135.6">G22 K22</text>
<text x="40.3" y="133">PT5 K21</text>
<text x="57" y="136.1">J9</text>
<text x="187.1" y="135.5">VBUS</text>
<text x="212.2" y="136.7">R6</text>
<text x="216.7" y="136.7">0</text>
<text x="228.3" y="134.2">D+</text>
<text x="253.1" y="134.2">RXD</text>
<text x="261.1" y="136.7">0</text>
<text x="264.3" y="136.7">R8</text>
<text x="40.2" y="140.6">G25 K24</text>
<text x="40.2" y="138.1">G23 K23</text>
<text x="40.2" y="143.2">G26 K25</text>
<text x="56" y="138.4">IO23</text>
<text x="189.7" y="140.6">D+</text>
<text x="228.3" y="141.9">GPIO.1</text>
<text x="228.3" y="139.3">GPIO.0</text>
<text x="239.4" y="141.9">CP2104</text>
<text x="253.3" y="141.9">CTS</text>
<text x="253.3" y="139.3">RTS</text>
<text x="19.4" y="145.6">J7</text>
<text x="22.5" y="145.6">PT6</text>
<text x="40.3" y="145.7">PT6 K26</text>
<text x="56" y="147.3">IO25</text>
<text x="56.5" y="145">J10</text>
<text x="141.1" y="148.2">MCP1700-3302E_SOT23</text>
<text x="150" y="145.9">U2</text>
<text x="186.1" y="146.6" transform="rotate(-90 186.1 146.6)">Shield</text>
<text x="188.6" y="146.6" transform="rotate(-90 188.6 146.6)">GND</text>
<text x="190.2" y="145.7">ID</text>
<text x="228.3" y="146.9">GPIO.3</text>
<text x="228.3" y="144.4">GPIO.2</text>
<text x="241.5" y="145.7">U3</text>
<text x="248.2" y="149.5">SUSPEND</text>
<text x="253.3" y="146.9">RST</text>
<text x="26" y="150.8">GND</text>
<text x="40" y="150.8">GNDK27</text>
<text x="56.5" y="153.8">J11</text>
<text x="127.1" y="153.4">C11</text>
<text x="127.1" y="155.7">10uF</text>
<text x="137.2" y="153.4">C12</text>
<text x="137.3" y="155.7">.1uF</text>
<text x="146.3" y="152">VI</text>
<text x="153.4" y="152">VO</text>
<text x="163.1" y="153.7" transform="rotate(-90 163.1 153.7)">+3.3V</text>
<text x="183.6" y="155.2">GND</text>
<text x="186.1" y="155.2">GND</text>
<text x="228.3" y="152">VPP</text>
<text x="243.2" y="155.4" transform="rotate(-90 243.2 155.4)">GND</text>
<text x="245.7" y="155.4" transform="rotate(-90 245.7 155.4)">PAD</text>
<text x="248.2" y="152">SUSPEND</text>
<text x="56" y="156.2">IO26</text>
<text x="122.6" y="161.5">GND</text>
<text x="132.8" y="161.5">GND</text>
<text x="151.8" y="156.2" transform="rotate(-90 151.8 156.2)">GND</text>
<text x="49.9" y="167.2">GND</text>
<text x="149.3" y="164.1">GND</text>
<text x="240.7" y="164.1">GND</text>
<text x="243.3" y="164.1">GND</text>
<text x="50.6" y="169.5">J16</text>
<text x="66" y="169.7" transform="rotate(-90 66 169.7)">GND</text>
<text x="73.7" y="176.2">NC</text>
<text x="77.6" y="176.2">R1</text>
<text x="73.7" y="181.3">NC</text>
<text x="77.6" y="181.3">R2</text>
</g>
<text font-size="1.8" fill="#0000c2" x="21.6" y="158.7">1.5mm pads, staggered</text>
</svg>
